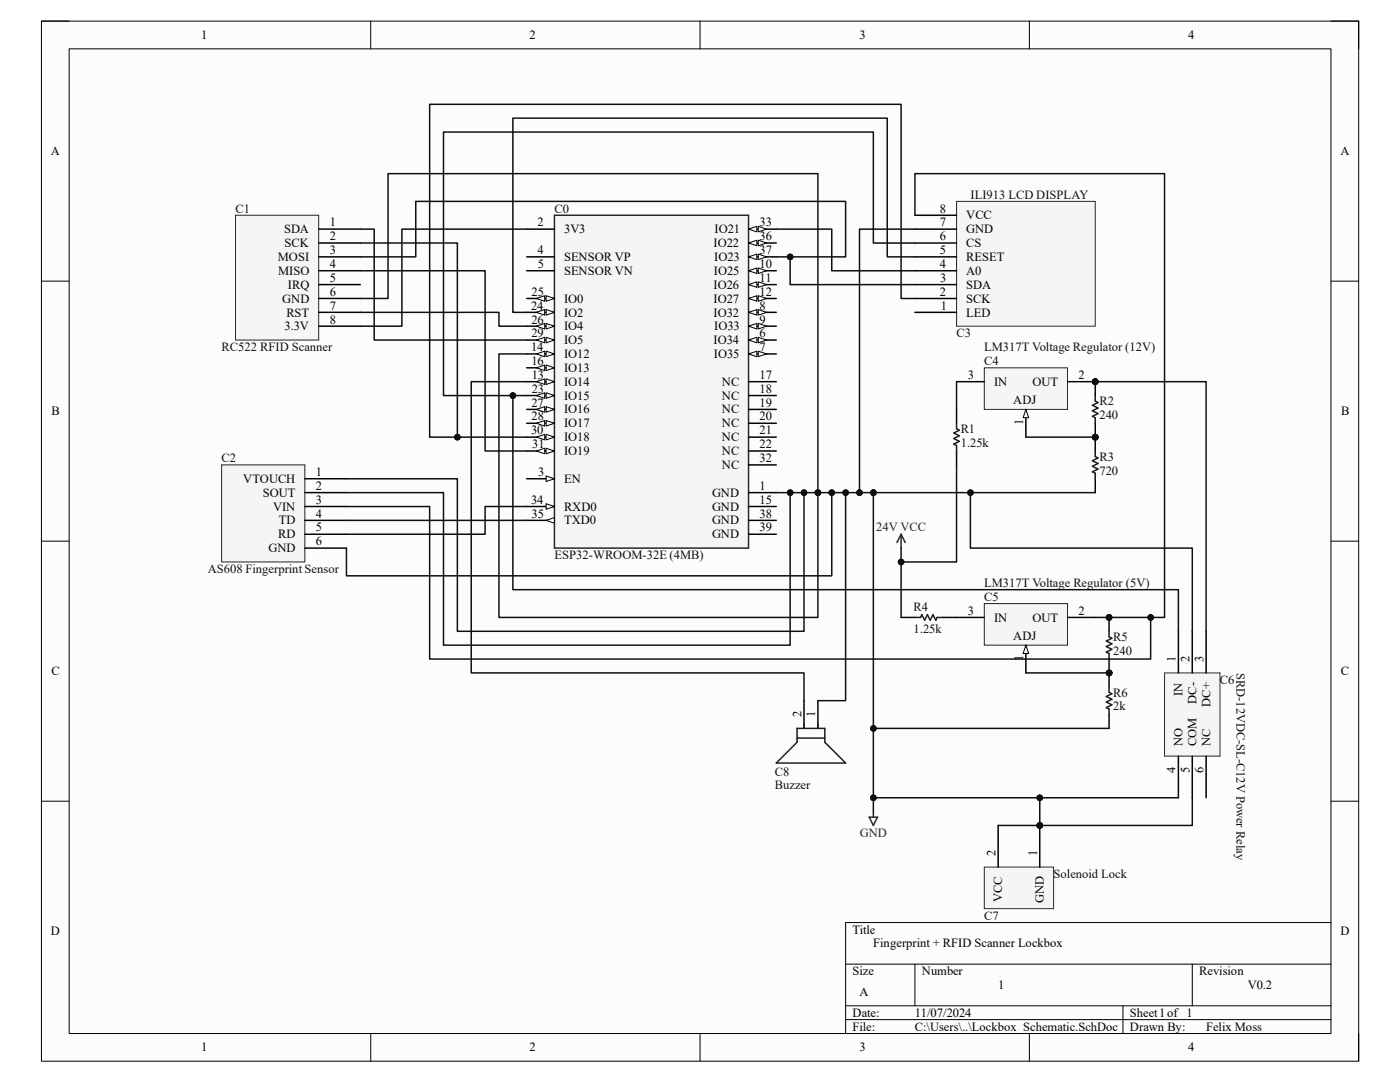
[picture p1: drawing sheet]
<svg xmlns="http://www.w3.org/2000/svg" width="279mm" height="216mm" viewBox="0 0 279 216" stroke-linecap="round" stroke-linejoin="round" font-family="sans-serif">
<path d="M8.3 4.2h262.9v207.6h-262.9z" fill-rule="evenodd" fill="#fcfcfc"/>
<path d="M8.3 4.2h262.9v207.6h-262.9z" fill="none" stroke="#000" stroke-width=".2"/>
<path d="M13.8 9.7h251.8v196.5h-251.8z" fill-rule="evenodd" fill="#fcfcfc"/>
<g fill="none" stroke="#000" stroke-width=".2">
<path d="M8.3 4.2h5.5M13.8 9.7h251.8v196.5h-251.8zM74 4.2v5.5M139.7 4.2v5.5M205.4 4.2v5.5M265.6 4.2h5.6v5.5M8.3 56.1h5.5M265.6 56.1h5.6M8.3 108h5.5M265.6 108h5.6M8.3 159.9h5.5M265.6 159.9h5.6"/>
<path d="M168.8 192.4h96.8M182.6 192.4v8.3M237.9 192.4v8.3M265.6 184.1h-96.8v22.1M74 206.2v5.6M139.7 206.2v5.6M168.8 200.7h96.8M168.8 203.5h96.8M205.4 206.2v5.6M224.1 200.7v5.5M271.2 206.2v5.6"/>
</g>
<path d="M110.6 43h38.8v66.4h-38.8z" fill-rule="evenodd" fill="#f5f5f5"/>
<path d="M110.6 43h38.8v66.4h-38.8z" fill="none" stroke="#262626" stroke-width=".3"/>
<path d="M105.1 45.7h5.5M105.1 54h5.5M105.1 51.3h5.5M105.1 59.6h5.5" fill="none" stroke="#000" stroke-width=".3"/>
<path d="M109 59l1.6 .6-1.6 .5z" fill="#fbfbfb"/>
<path d="M109 59l1.6 .6-1.6 .5z" fill="none" stroke="#000" stroke-width=".2"/>
<path d="M107.1 59.6l1.6-.6v1.1z" fill="#fbfbfb"/>
<path d="M107.1 59.6l1.6-.6v1.1z" fill="none" stroke="#000" stroke-width=".2"/>
<path d="M105.1 62.3h5.5" fill="none" stroke="#000" stroke-width=".3"/>
<path d="M109 61.8l1.6 .5-1.6 .6z" fill="#fbfbfb"/>
<path d="M109 61.8l1.6 .5-1.6 .6z" fill="none" stroke="#000" stroke-width=".2"/>
<path d="M107.1 62.3l1.6-.5v1.1z" fill="#fbfbfb"/>
<path d="M107.1 62.3l1.6-.5v1.1z" fill="none" stroke="#000" stroke-width=".2"/>
<path d="M105.1 65.1h5.5" fill="none" stroke="#000" stroke-width=".3"/>
<path d="M109 64.5l1.6 .6-1.6 .5z" fill="#fbfbfb"/>
<path d="M109 64.5l1.6 .6-1.6 .5z" fill="none" stroke="#000" stroke-width=".2"/>
<path d="M107.1 65.1l1.6-.6v1.1z" fill="#fbfbfb"/>
<path d="M107.1 65.1l1.6-.6v1.1z" fill="none" stroke="#000" stroke-width=".2"/>
<path d="M105.1 67.9h5.5" fill="none" stroke="#000" stroke-width=".3"/>
<path d="M109 67.3l1.6 .6-1.6 .5z" fill="#fbfbfb"/>
<path d="M109 67.3l1.6 .6-1.6 .5z" fill="none" stroke="#000" stroke-width=".2"/>
<path d="M107.1 67.9l1.6-.6v1.1z" fill="#fbfbfb"/>
<path d="M107.1 67.9l1.6-.6v1.1z" fill="none" stroke="#000" stroke-width=".2"/>
<path d="M105.1 70.6h5.5" fill="none" stroke="#000" stroke-width=".3"/>
<path d="M109 70.1l1.6 .5-1.6 .6z" fill="#fbfbfb"/>
<path d="M109 70.1l1.6 .5-1.6 .6z" fill="none" stroke="#000" stroke-width=".2"/>
<path d="M107.1 70.6l1.6-.5v1.1z" fill="#fbfbfb"/>
<path d="M107.1 70.6l1.6-.5v1.1z" fill="none" stroke="#000" stroke-width=".2"/>
<path d="M105.1 73.4h5.5" fill="none" stroke="#000" stroke-width=".3"/>
<path d="M109 72.8l1.6 .6-1.6 .5z" fill="#fbfbfb"/>
<path d="M109 72.8l1.6 .6-1.6 .5z" fill="none" stroke="#000" stroke-width=".2"/>
<path d="M107.1 73.4l1.6-.6v1.1z" fill="#fbfbfb"/>
<path d="M107.1 73.4l1.6-.6v1.1z" fill="none" stroke="#000" stroke-width=".2"/>
<path d="M105.1 76.2h5.5" fill="none" stroke="#000" stroke-width=".3"/>
<path d="M109 75.6l1.6 .6-1.6 .5z" fill="#fbfbfb"/>
<path d="M109 75.6l1.6 .6-1.6 .5z" fill="none" stroke="#000" stroke-width=".2"/>
<path d="M107.1 76.2l1.6-.6v1.1z" fill="#fbfbfb"/>
<path d="M107.1 76.2l1.6-.6v1.1z" fill="none" stroke="#000" stroke-width=".2"/>
<path d="M105.1 78.9h5.5" fill="none" stroke="#000" stroke-width=".3"/>
<path d="M109 78.4l1.6 .5-1.6 .6z" fill="#fbfbfb"/>
<path d="M109 78.4l1.6 .5-1.6 .6z" fill="none" stroke="#000" stroke-width=".2"/>
<path d="M107.1 78.9l1.6-.5v1.1z" fill="#fbfbfb"/>
<path d="M107.1 78.9l1.6-.5v1.1z" fill="none" stroke="#000" stroke-width=".2"/>
<path d="M105.1 81.7h5.5" fill="none" stroke="#000" stroke-width=".3"/>
<path d="M109 81.1l1.6 .6-1.6 .5z" fill="#fbfbfb"/>
<path d="M109 81.1l1.6 .6-1.6 .5z" fill="none" stroke="#000" stroke-width=".2"/>
<path d="M107.1 81.7l1.6-.6v1.1z" fill="#fbfbfb"/>
<path d="M107.1 81.7l1.6-.6v1.1z" fill="none" stroke="#000" stroke-width=".2"/>
<path d="M105.1 84.5h5.5" fill="none" stroke="#000" stroke-width=".3"/>
<path d="M109 83.9l1.6 .6-1.6 .5z" fill="#fbfbfb"/>
<path d="M109 83.9l1.6 .6-1.6 .5z" fill="none" stroke="#000" stroke-width=".2"/>
<path d="M107.1 84.5l1.6-.6v1.1z" fill="#fbfbfb"/>
<path d="M107.1 84.5l1.6-.6v1.1z" fill="none" stroke="#000" stroke-width=".2"/>
<path d="M105.1 87.2h5.5" fill="none" stroke="#000" stroke-width=".3"/>
<path d="M109 86.7l1.6 .5-1.6 .6z" fill="#fbfbfb"/>
<path d="M109 86.7l1.6 .5-1.6 .6z" fill="none" stroke="#000" stroke-width=".2"/>
<path d="M107.1 87.2l1.6-.5v1.1z" fill="#fbfbfb"/>
<path d="M107.1 87.2l1.6-.5v1.1z" fill="none" stroke="#000" stroke-width=".2"/>
<path d="M105.1 90h5.5" fill="none" stroke="#000" stroke-width=".3"/>
<path d="M109 89.4l1.6 .6-1.6 .6z" fill="#fbfbfb"/>
<path d="M109 89.4l1.6 .6-1.6 .6z" fill="none" stroke="#000" stroke-width=".2"/>
<path d="M107.1 90l1.6-.6v1.2z" fill="#fbfbfb"/>
<path d="M107.1 90l1.6-.6v1.2z" fill="none" stroke="#000" stroke-width=".2"/>
<path d="M149.4 45.7h5.5" fill="none" stroke="#000" stroke-width=".3"/>
<path d="M149.4 45.7l1.7-.5v1.1z" fill="#fbfbfb"/>
<path d="M149.4 45.7l1.7-.5v1.1z" fill="none" stroke="#000" stroke-width=".2"/>
<path d="M151.3 45.2l1.7 .5-1.7 .6z" fill="#fbfbfb"/>
<path d="M151.3 45.2l1.7 .5-1.7 .6z" fill="none" stroke="#000" stroke-width=".2"/>
<path d="M149.4 48.5h5.5" fill="none" stroke="#000" stroke-width=".3"/>
<path d="M149.4 48.5l1.7-.6v1.1z" fill="#fbfbfb"/>
<path d="M149.4 48.5l1.7-.6v1.1z" fill="none" stroke="#000" stroke-width=".2"/>
<path d="M151.3 47.9l1.7 .6-1.7 .5z" fill="#fbfbfb"/>
<path d="M151.3 47.9l1.7 .6-1.7 .5z" fill="none" stroke="#000" stroke-width=".2"/>
<path d="M149.4 51.3h5.5" fill="none" stroke="#000" stroke-width=".3"/>
<path d="M149.4 51.3l1.7-.6v1.1z" fill="#fbfbfb"/>
<path d="M149.4 51.3l1.7-.6v1.1z" fill="none" stroke="#000" stroke-width=".2"/>
<path d="M151.3 50.7l1.7 .6-1.7 .5z" fill="#fbfbfb"/>
<path d="M151.3 50.7l1.7 .6-1.7 .5z" fill="none" stroke="#000" stroke-width=".2"/>
<path d="M149.4 54h5.5" fill="none" stroke="#000" stroke-width=".3"/>
<path d="M149.4 54l1.7-.5v1.1z" fill="#fbfbfb"/>
<path d="M149.4 54l1.7-.5v1.1z" fill="none" stroke="#000" stroke-width=".2"/>
<path d="M151.3 53.5l1.7 .5-1.7 .6z" fill="#fbfbfb"/>
<path d="M151.3 53.5l1.7 .5-1.7 .6z" fill="none" stroke="#000" stroke-width=".2"/>
<path d="M149.4 56.8h5.5" fill="none" stroke="#000" stroke-width=".3"/>
<path d="M149.4 56.8l1.7-.6v1.1z" fill="#fbfbfb"/>
<path d="M149.4 56.8l1.7-.6v1.1z" fill="none" stroke="#000" stroke-width=".2"/>
<path d="M151.3 56.2l1.7 .6-1.7 .5z" fill="#fbfbfb"/>
<path d="M151.3 56.2l1.7 .6-1.7 .5z" fill="none" stroke="#000" stroke-width=".2"/>
<path d="M149.4 59.6h5.5" fill="none" stroke="#000" stroke-width=".3"/>
<path d="M149.4 59.6l1.7-.6v1.1z" fill="#fbfbfb"/>
<path d="M149.4 59.6l1.7-.6v1.1z" fill="none" stroke="#000" stroke-width=".2"/>
<path d="M151.3 59l1.7 .6-1.7 .5z" fill="#fbfbfb"/>
<path d="M151.3 59l1.7 .6-1.7 .5z" fill="none" stroke="#000" stroke-width=".2"/>
<path d="M149.4 62.3h5.5" fill="none" stroke="#000" stroke-width=".3"/>
<path d="M149.4 62.3l1.7-.5v1.1z" fill="#fbfbfb"/>
<path d="M149.4 62.3l1.7-.5v1.1z" fill="none" stroke="#000" stroke-width=".2"/>
<path d="M151.3 61.8l1.7 .5-1.7 .6z" fill="#fbfbfb"/>
<path d="M151.3 61.8l1.7 .5-1.7 .6z" fill="none" stroke="#000" stroke-width=".2"/>
<path d="M149.4 65.1h5.5" fill="none" stroke="#000" stroke-width=".3"/>
<path d="M149.4 65.1l1.7-.6v1.1z" fill="#fbfbfb"/>
<path d="M149.4 65.1l1.7-.6v1.1z" fill="none" stroke="#000" stroke-width=".2"/>
<path d="M151.3 64.5l1.7 .6-1.7 .5z" fill="#fbfbfb"/>
<path d="M151.3 64.5l1.7 .6-1.7 .5z" fill="none" stroke="#000" stroke-width=".2"/>
<path d="M149.4 67.9h5.5" fill="none" stroke="#000" stroke-width=".3"/>
<path d="M149.4 67.9l1.7-.6v1.1z" fill="#fbfbfb"/>
<path d="M149.4 67.9l1.7-.6v1.1z" fill="none" stroke="#000" stroke-width=".2"/>
<path d="M151.3 67.3l1.7 .6-1.7 .5z" fill="#fbfbfb"/>
<path d="M151.3 67.3l1.7 .6-1.7 .5z" fill="none" stroke="#000" stroke-width=".2"/>
<path d="M149.4 70.6h5.5" fill="none" stroke="#000" stroke-width=".3"/>
<path d="M149.4 70.6l1.7-.5v1.1z" fill="#fbfbfb"/>
<path d="M149.4 70.6l1.7-.5v1.1z" fill="none" stroke="#000" stroke-width=".2"/>
<path d="M151.3 70.1l1.7 .5-1.7 .6z" fill="#fbfbfb"/>
<path d="M151.3 70.1l1.7 .5-1.7 .6z" fill="none" stroke="#000" stroke-width=".2"/>
<path d="M105.1 95.5h5.5" fill="none" stroke="#000" stroke-width=".3"/>
<path d="M109 95l1.6 .5-1.6 .6z" fill="#fbfbfb"/>
<path d="M109 95l1.6 .5-1.6 .6z" fill="none" stroke="#000" stroke-width=".2"/>
<path d="M105.1 101.1h5.5" fill="none" stroke="#000" stroke-width=".3"/>
<path d="M109 100.5l1.6 .6-1.6 .5z" fill="#fbfbfb"/>
<path d="M109 100.5l1.6 .6-1.6 .5z" fill="none" stroke="#000" stroke-width=".2"/>
<path d="M105.1 103.8h5.5" fill="none" stroke="#000" stroke-width=".3"/>
<path d="M109 103.8l1.6-.5v1.1z" fill="#fbfbfb"/>
<path d="M109 103.8l1.6-.5v1.1z" fill="none" stroke="#000" stroke-width=".2"/>
<g fill="none" stroke="#000" stroke-width=".3">
<path d="M149.4 76.2h5.5M149.4 78.9h5.5M149.4 81.7h5.5M149.4 84.5h5.5M149.4 87.2h5.5M149.4 90h5.5M149.4 92.8h5.5M149.4 98.3h5.5M149.4 101.1h5.5M149.4 103.8h5.5M149.4 106.6h5.5M160.5 139.8v5.5"/>
<path d="M163.2 139.8v5.5"/>
</g>
<path d="M159.1 145.3h5.5v2.8l4.2 4.2h-13.9l4.2-4.2zM159.1 147.3h5.5M160.5 144.5v.8M163.2 144.5v.8" fill="none" stroke="#1c1c1c" stroke-width=".3"/>
<path d="M190.9 40.2h27.7v24.9h-27.7z" fill-rule="evenodd" fill="#f5f5f5"/>
<path d="M190.9 40.2h27.7v24.9h-27.7z" fill="none" stroke="#262626" stroke-width=".2"/>
<path d="M182.6 59.6h8.3M182.6 56.8h8.3M182.6 54h8.3M182.6 51.3h8.3M182.6 48.5h8.3M182.6 45.7h8.3M182.6 43h8.3M182.6 62.3h8.3" fill="none" stroke="#000" stroke-width=".3"/>
<circle cx="207.5" cy="164.7" r=".56" fill="#0e0e0e"/>
<circle cx="207.5" cy="164.7" r=".56" fill="none" stroke="#0e0e0e" stroke-width=".2"/>
<path d="M196.4 173h13.9v8.3h-13.9z" fill-rule="evenodd" fill="#f5f5f5"/>
<path d="M196.4 173h13.9v8.3h-13.9z" fill="none" stroke="#262626" stroke-width=".2"/>
<path d="M199.2 164.7v8.3M207.5 164.7v8.3" fill="none" stroke="#000" stroke-width=".3"/>
<circle cx="207.5" cy="164.7" r=".56" fill="#0e0e0e"/>
<circle cx="207.5" cy="164.7" r=".56" fill="none" stroke="#0e0e0e" stroke-width=".2"/>
<path d="M44.2 92.8h16.6v19.3h-16.6z" fill-rule="evenodd" fill="#f5f5f5"/>
<path d="M44.2 92.8h16.6v19.3h-16.6z" fill="none" stroke="#262626" stroke-width=".2"/>
<path d="M60.8 95.5h8.3M60.8 98.3h8.3M60.8 101.1h8.3M60.8 103.8h8.3M60.8 106.6h8.3M60.8 109.4h8.3" fill="none" stroke="#000" stroke-width=".3"/>
<path d="M47 42.9h16.6v25h-16.6z" fill-rule="evenodd" fill="#f5f5f5"/>
<path d="M47 42.9h16.6v25h-16.6z" fill="none" stroke="#262626" stroke-width=".2"/>
<path d="M63.6 45.7h8.3M63.6 48.5h8.3M63.6 51.3h8.3M63.6 54h8.3M63.6 56.8h8.3M63.6 59.6h8.3M63.6 62.3h8.3M63.6 65.1h8.3" fill="none" stroke="#000" stroke-width=".3"/>
<path d="M232.4 134.3h11.1v16.6h-11.1z" fill-rule="evenodd" fill="#f5f5f5"/>
<path d="M232.4 134.3h11.1v16.6h-11.1z" fill="none" stroke="#262626" stroke-width=".2"/>
<path d="M235.2 126v8.3M237.9 126v8.3M240.7 126v8.3M235.2 150.9v8.3M237.9 150.9v8.3M240.7 150.9v8.3" fill="none" stroke="#000" stroke-width=".3"/>
<path d="M179.8 106.6l-.8 1.7M179.8 106.6l.9 1.7M179.8 106.6v2.8M173.5 163.1h1.6l-.8 1.6zM174.3 161.9v1.2" fill="none" stroke="#262626" stroke-width=".3"/>
<path d="M196.4 120.4h16.6v8.3h-16.6z" fill-rule="evenodd" fill="#f5f5f5"/>
<path d="M196.4 120.4h16.6v8.3h-16.6z" fill="none" stroke="#262626" stroke-width=".2"/>
<path d="M190.9 123.2h5.5M204.7 128.7v5.6" fill="none" stroke="#000" stroke-width=".3"/>
<path d="M204.7 128.7l.6 1.7h-1.1z" fill="#fbfbfb"/>
<path d="M204.7 128.7l.6 1.7h-1.1z" fill="none" stroke="#000" stroke-width=".2"/>
<path d="M179.8 123.2h2.8M188.1 123.2h2.8M213 123.2h5.6" fill="none" stroke="#000" stroke-width=".3"/>
<path d="M182.6 123.2h1.1l.3-.5 .5 1.1 .6-1.1 .5 1.1 .6-1.1 .6 1.1 .2-.6h1.1" fill="none" stroke="#1c1c1c" stroke-width=".3"/>
<circle cx="221.3" cy="134.3" r=".56" fill="#0e0e0e"/>
<circle cx="221.3" cy="134.3" r=".56" fill="none" stroke="#0e0e0e" stroke-width=".2"/>
<path d="M221.3 134.3v2.7" fill="none" stroke="#000" stroke-width=".3"/>
<circle cx="221.3" cy="134.3" r=".56" fill="#0e0e0e"/>
<circle cx="221.3" cy="134.3" r=".56" fill="none" stroke="#0e0e0e" stroke-width=".2"/>
<path d="M221.3 142.6v2.7" fill="none" stroke="#000" stroke-width=".3"/>
<path d="M221.3 137v1.1l.6 .3-1.1 .6 1.1 .5-1.1 .6 1.1 .5-1.1 .6 .5 .3v1.1" fill="none" stroke="#1c1c1c" stroke-width=".3"/>
<circle cx="221.3" cy="123.2" r=".56" fill="#0e0e0e"/>
<circle cx="221.3" cy="123.2" r=".56" fill="none" stroke="#0e0e0e" stroke-width=".2"/>
<circle cx="221.3" cy="134.3" r=".56" fill="#0e0e0e"/>
<circle cx="221.3" cy="134.3" r=".56" fill="none" stroke="#0e0e0e" stroke-width=".2"/>
<path d="M221.3 123.2v2.8" fill="none" stroke="#000" stroke-width=".3"/>
<circle cx="221.3" cy="123.2" r=".56" fill="#0e0e0e"/>
<circle cx="221.3" cy="123.2" r=".56" fill="none" stroke="#0e0e0e" stroke-width=".2"/>
<path d="M221.3 131.5v2.8" fill="none" stroke="#000" stroke-width=".3"/>
<circle cx="221.3" cy="134.3" r=".56" fill="#0e0e0e"/>
<circle cx="221.3" cy="134.3" r=".56" fill="none" stroke="#0e0e0e" stroke-width=".2"/>
<path d="M221.3 126v1.1l.6 .3-1.1 .5 1.1 .6-1.1 .5 1.1 .6-1.1 .5 .5 .3v1.1" fill="none" stroke="#1c1c1c" stroke-width=".3"/>
<circle cx="218.6" cy="76.2" r=".56" fill="#0e0e0e"/>
<circle cx="218.6" cy="76.2" r=".56" fill="none" stroke="#0e0e0e" stroke-width=".2"/>
<path d="M196.4 73.4h16.6v8.3h-16.6z" fill-rule="evenodd" fill="#f5f5f5"/>
<path d="M196.4 73.4h16.6v8.3h-16.6z" fill="none" stroke="#262626" stroke-width=".2"/>
<path d="M190.9 76.2h5.5M204.7 81.7v5.5" fill="none" stroke="#000" stroke-width=".3"/>
<path d="M204.7 81.7l.6 1.7h-1.1z" fill="#fbfbfb"/>
<path d="M204.7 81.7l.6 1.7h-1.1z" fill="none" stroke="#000" stroke-width=".2"/>
<path d="M213 76.2h5.6" fill="none" stroke="#000" stroke-width=".3"/>
<circle cx="218.6" cy="76.2" r=".56" fill="#0e0e0e"/>
<circle cx="218.6" cy="76.2" r=".56" fill="none" stroke="#0e0e0e" stroke-width=".2"/>
<path d="M190.9 81.7v2.8M190.9 90v2.8" fill="none" stroke="#000" stroke-width=".3"/>
<path d="M190.9 84.5v1.1l.6 .3-1.1 .5 1.1 .6-1.1 .5 1.1 .6-1.1 .5 .5 .3v1.1" fill="none" stroke="#1c1c1c" stroke-width=".3"/>
<circle cx="218.6" cy="76.2" r=".56" fill="#0e0e0e"/>
<circle cx="218.6" cy="76.2" r=".56" fill="none" stroke="#0e0e0e" stroke-width=".2"/>
<circle cx="218.6" cy="87.2" r=".56" fill="#0e0e0e"/>
<circle cx="218.6" cy="87.2" r=".56" fill="none" stroke="#0e0e0e" stroke-width=".2"/>
<path d="M218.6 76.2v2.7" fill="none" stroke="#000" stroke-width=".3"/>
<circle cx="218.6" cy="76.2" r=".56" fill="#0e0e0e"/>
<circle cx="218.6" cy="76.2" r=".56" fill="none" stroke="#0e0e0e" stroke-width=".2"/>
<path d="M218.6 84.5v2.7" fill="none" stroke="#000" stroke-width=".3"/>
<circle cx="218.6" cy="87.2" r=".56" fill="#0e0e0e"/>
<circle cx="218.6" cy="87.2" r=".56" fill="none" stroke="#0e0e0e" stroke-width=".2"/>
<path d="M218.6 78.9v1.1l.5 .3-1.1 .6 1.1 .5-1.1 .6 1.1 .5-1.1 .6 .6 .3v1.1" fill="none" stroke="#1c1c1c" stroke-width=".3"/>
<circle cx="218.6" cy="87.2" r=".56" fill="#0e0e0e"/>
<circle cx="218.6" cy="87.2" r=".56" fill="none" stroke="#0e0e0e" stroke-width=".2"/>
<path d="M218.6 87.2v2.8M218.6 95.5v2.8" fill="none" stroke="#000" stroke-width=".3"/>
<circle cx="218.6" cy="87.2" r=".56" fill="#0e0e0e"/>
<circle cx="218.6" cy="87.2" r=".56" fill="none" stroke="#0e0e0e" stroke-width=".2"/>
<path d="M218.6 90v1.1l.5 .3-1.1 .5 1.1 .6-1.1 .5 1.1 .6-1.1 .5 .6 .3v1.1" fill="none" stroke="#1c1c1c" stroke-width=".3"/>
<path d="M69.1 95.5h22.2v30.5h69.2v-27.7" fill="none" stroke="#0e0e0e" stroke-width=".3"/>
<circle cx="160.5" cy="98.3" r=".56" fill="#0e0e0e"/>
<circle cx="160.5" cy="98.3" r=".56" fill="none" stroke="#0e0e0e" stroke-width=".2"/>
<path d="M69.1 98.3h19.4v30.4h69.2v-30.4" fill="none" stroke="#0e0e0e" stroke-width=".3"/>
<circle cx="157.7" cy="98.3" r=".56" fill="#0e0e0e"/>
<circle cx="157.7" cy="98.3" r=".56" fill="none" stroke="#0e0e0e" stroke-width=".2"/>
<path d="M166 98.3v16.6h-96.9v-5.5M69.1 103.8h36M105.1 101.1h-8.3v5.5h-27.7" fill="none" stroke="#0e0e0e" stroke-width=".3"/>
<circle cx="166" cy="98.3" r=".56" fill="#0e0e0e"/>
<circle cx="166" cy="98.3" r=".56" fill="none" stroke="#0e0e0e" stroke-width=".2"/>
<path d="M71.9 59.6h5.5v-25h85.8v63.7" fill="none" stroke="#0e0e0e" stroke-width=".3"/>
<circle cx="163.2" cy="98.3" r=".56" fill="#0e0e0e"/>
<circle cx="163.2" cy="98.3" r=".56" fill="none" stroke="#0e0e0e" stroke-width=".2"/>
<path d="M71.9 54h24.9v36h8.3M71.9 51.3h11.1v-11.1h85.8v11.1h-13.9M105.1 45.7h-24.9v19.4h-8.3M71.9 62.3h27.7v2.8h5.5" fill="none" stroke="#0e0e0e" stroke-width=".3"/>
<circle cx="157.7" cy="51.3" r=".56" fill="#0e0e0e"/>
<circle cx="157.7" cy="51.3" r=".56" fill="none" stroke="#0e0e0e" stroke-width=".2"/>
<path d="M71.9 48.5h19.4v38.7h13.8" fill="none" stroke="#0e0e0e" stroke-width=".3"/>
<circle cx="91.3" cy="87.2" r=".56" fill="#0e0e0e"/>
<circle cx="91.3" cy="87.2" r=".56" fill="none" stroke="#0e0e0e" stroke-width=".2"/>
<path d="M71.9 45.7h2.8v22.2h30.4M182.6 45.7h-11.1v52.6" fill="none" stroke="#0e0e0e" stroke-width=".3"/>
<circle cx="171.5" cy="98.3" r=".56" fill="#0e0e0e"/>
<circle cx="171.5" cy="98.3" r=".56" fill="none" stroke="#0e0e0e" stroke-width=".2"/>
<path d="M182.6 48.5h-8.3v-22.1h-85.8v52.5h16.6" fill="none" stroke="#0e0e0e" stroke-width=".3"/>
<circle cx="102.4" cy="78.9" r=".56" fill="#0e0e0e"/>
<circle cx="102.4" cy="78.9" r=".56" fill="none" stroke="#0e0e0e" stroke-width=".2"/>
<path d="M154.9 45.7h11.1v8.3h16.6M157.7 51.3v5.5h24.9M182.6 51.3h-5.5v-27.7h-74.7v38.7h2.7" fill="none" stroke="#0e0e0e" stroke-width=".3"/>
<circle cx="157.7" cy="51.3" r=".56" fill="#0e0e0e"/>
<circle cx="157.7" cy="51.3" r=".56" fill="none" stroke="#0e0e0e" stroke-width=".2"/>
<path d="M182.6 59.6h-2.8v-38.8h-94.1v66.4h5.6" fill="none" stroke="#0e0e0e" stroke-width=".3"/>
<circle cx="91.3" cy="87.2" r=".56" fill="#0e0e0e"/>
<circle cx="91.3" cy="87.2" r=".56" fill="none" stroke="#0e0e0e" stroke-width=".2"/>
<path d="M174.3 98.3v63.6" fill="none" stroke="#0e0e0e" stroke-width=".3"/>
<circle cx="174.3" cy="98.3" r=".56" fill="#0e0e0e"/>
<circle cx="174.3" cy="98.3" r=".56" fill="none" stroke="#0e0e0e" stroke-width=".2"/>
<circle cx="174.3" cy="145.3" r=".56" fill="#0e0e0e"/>
<circle cx="174.3" cy="145.3" r=".56" fill="none" stroke="#0e0e0e" stroke-width=".2"/>
<circle cx="174.3" cy="159.2" r=".56" fill="#0e0e0e"/>
<circle cx="174.3" cy="159.2" r=".56" fill="none" stroke="#0e0e0e" stroke-width=".2"/>
<path d="M102.4 78.9v38.8h132.8v8.3" fill="none" stroke="#0e0e0e" stroke-width=".3"/>
<circle cx="102.4" cy="78.9" r=".56" fill="#0e0e0e"/>
<circle cx="102.4" cy="78.9" r=".56" fill="none" stroke="#0e0e0e" stroke-width=".2"/>
<path d="M237.9 159.2v5.5h-38.7" fill="none" stroke="#0e0e0e" stroke-width=".3"/>
<circle cx="207.5" cy="164.7" r=".56" fill="#0e0e0e"/>
<circle cx="207.5" cy="164.7" r=".56" fill="none" stroke="#0e0e0e" stroke-width=".2"/>
<path d="M69.1 101.1h16.6v30.4h143.9v-8.3" fill="none" stroke="#0e0e0e" stroke-width=".3"/>
<circle cx="229.6" cy="123.2" r=".56" fill="#0e0e0e"/>
<circle cx="229.6" cy="123.2" r=".56" fill="none" stroke="#0e0e0e" stroke-width=".2"/>
<path d="M179.8 109.4v13.8" fill="none" stroke="#0e0e0e" stroke-width=".3"/>
<circle cx="179.8" cy="112.1" r=".56" fill="#0e0e0e"/>
<circle cx="179.8" cy="112.1" r=".56" fill="none" stroke="#0e0e0e" stroke-width=".2"/>
<path d="M207.5 159.2v5.5" fill="none" stroke="#0e0e0e" stroke-width=".3"/>
<circle cx="207.5" cy="159.2" r=".56" fill="#0e0e0e"/>
<circle cx="207.5" cy="159.2" r=".56" fill="none" stroke="#0e0e0e" stroke-width=".2"/>
<circle cx="207.5" cy="164.7" r=".56" fill="#0e0e0e"/>
<circle cx="207.5" cy="164.7" r=".56" fill="none" stroke="#0e0e0e" stroke-width=".2"/>
<path d="M174.3 159.2h60.9" fill="none" stroke="#0e0e0e" stroke-width=".3"/>
<circle cx="174.3" cy="159.2" r=".56" fill="#0e0e0e"/>
<circle cx="174.3" cy="159.2" r=".56" fill="none" stroke="#0e0e0e" stroke-width=".2"/>
<circle cx="207.5" cy="159.2" r=".56" fill="#0e0e0e"/>
<circle cx="207.5" cy="159.2" r=".56" fill="none" stroke="#0e0e0e" stroke-width=".2"/>
<path d="M182.6 43v-8.4h49.8v88.6h-13.8" fill="none" stroke="#0e0e0e" stroke-width=".3"/>
<circle cx="221.3" cy="123.2" r=".56" fill="#0e0e0e"/>
<circle cx="221.3" cy="123.2" r=".56" fill="none" stroke="#0e0e0e" stroke-width=".2"/>
<circle cx="229.6" cy="123.2" r=".56" fill="#0e0e0e"/>
<circle cx="229.6" cy="123.2" r=".56" fill="none" stroke="#0e0e0e" stroke-width=".2"/>
<path d="M204.7 134.3h16.6" fill="none" stroke="#0e0e0e" stroke-width=".3"/>
<circle cx="221.3" cy="134.3" r=".56" fill="#0e0e0e"/>
<circle cx="221.3" cy="134.3" r=".56" fill="none" stroke="#0e0e0e" stroke-width=".2"/>
<path d="M174.3 145.3h47" fill="none" stroke="#0e0e0e" stroke-width=".3"/>
<circle cx="174.3" cy="145.3" r=".56" fill="#0e0e0e"/>
<circle cx="174.3" cy="145.3" r=".56" fill="none" stroke="#0e0e0e" stroke-width=".2"/>
<path d="M105.1 70.6h-5.5v52.6h63.6v-24.9" fill="none" stroke="#0e0e0e" stroke-width=".3"/>
<circle cx="163.2" cy="98.3" r=".56" fill="#0e0e0e"/>
<circle cx="163.2" cy="98.3" r=".56" fill="none" stroke="#0e0e0e" stroke-width=".2"/>
<path d="M154.9 98.3h19.4" fill="none" stroke="#0e0e0e" stroke-width=".3"/>
<circle cx="157.7" cy="98.3" r=".56" fill="#0e0e0e"/>
<circle cx="157.7" cy="98.3" r=".56" fill="none" stroke="#0e0e0e" stroke-width=".2"/>
<circle cx="160.5" cy="98.3" r=".56" fill="#0e0e0e"/>
<circle cx="160.5" cy="98.3" r=".56" fill="none" stroke="#0e0e0e" stroke-width=".2"/>
<circle cx="163.2" cy="98.3" r=".56" fill="#0e0e0e"/>
<circle cx="163.2" cy="98.3" r=".56" fill="none" stroke="#0e0e0e" stroke-width=".2"/>
<circle cx="166" cy="98.3" r=".56" fill="#0e0e0e"/>
<circle cx="166" cy="98.3" r=".56" fill="none" stroke="#0e0e0e" stroke-width=".2"/>
<circle cx="168.8" cy="98.3" r=".56" fill="#0e0e0e"/>
<circle cx="168.8" cy="98.3" r=".56" fill="none" stroke="#0e0e0e" stroke-width=".2"/>
<circle cx="171.5" cy="98.3" r=".56" fill="#0e0e0e"/>
<circle cx="171.5" cy="98.3" r=".56" fill="none" stroke="#0e0e0e" stroke-width=".2"/>
<circle cx="174.3" cy="98.3" r=".56" fill="#0e0e0e"/>
<circle cx="174.3" cy="98.3" r=".56" fill="none" stroke="#0e0e0e" stroke-width=".2"/>
<path d="M105.1 76.2h-11.1v58.1h66.5v5.5M168.8 98.3v41.5h-5.6" fill="none" stroke="#0e0e0e" stroke-width=".3"/>
<circle cx="168.8" cy="98.3" r=".56" fill="#0e0e0e"/>
<circle cx="168.8" cy="98.3" r=".56" fill="none" stroke="#0e0e0e" stroke-width=".2"/>
<path d="M190.9 92.8v19.3h-11.1" fill="none" stroke="#0e0e0e" stroke-width=".3"/>
<circle cx="179.8" cy="112.1" r=".56" fill="#0e0e0e"/>
<circle cx="179.8" cy="112.1" r=".56" fill="none" stroke="#0e0e0e" stroke-width=".2"/>
<path d="M204.7 87.2h13.9" fill="none" stroke="#0e0e0e" stroke-width=".3"/>
<circle cx="218.6" cy="87.2" r=".56" fill="#0e0e0e"/>
<circle cx="218.6" cy="87.2" r=".56" fill="none" stroke="#0e0e0e" stroke-width=".2"/>
<path d="M190.9 76.2v5.5M218.6 76.2h22.1v49.8" fill="none" stroke="#0e0e0e" stroke-width=".3"/>
<circle cx="218.6" cy="76.2" r=".56" fill="#0e0e0e"/>
<circle cx="218.6" cy="76.2" r=".56" fill="none" stroke="#0e0e0e" stroke-width=".2"/>
<path d="M174.3 98.3h19.4v11.1h44.2v16.6" fill="none" stroke="#0e0e0e" stroke-width=".3"/>
<circle cx="193.7" cy="98.3" r=".56" fill="#0e0e0e"/>
<circle cx="193.7" cy="98.3" r=".56" fill="none" stroke="#0e0e0e" stroke-width=".2"/>
<circle cx="174.3" cy="98.3" r=".56" fill="#0e0e0e"/>
<circle cx="174.3" cy="98.3" r=".56" fill="none" stroke="#0e0e0e" stroke-width=".2"/>
<path d="M193.7 98.3h24.9" fill="none" stroke="#0e0e0e" stroke-width=".3"/>
<circle cx="193.7" cy="98.3" r=".56" fill="#0e0e0e"/>
<circle cx="193.7" cy="98.3" r=".56" fill="none" stroke="#0e0e0e" stroke-width=".2"/>
<g font-size="2.5">
<text x="40.2" y="7.8">1</text>
<text x="105.7" y="7.8">2</text>
<text x="171.5" y="7.8">3</text>
<text x="237.1" y="7.8">4</text>
<text x="10.1" y="31">A</text>
<text x="267.5" y="31">A</text>
<text x="56.7" y="46.6">SDA</text>
<text x="65.8" y="45.2">1</text>
<text x="65.8" y="47.9">2</text>
<text x="107.3" y="45.2">2</text>
<text x="112.6" y="46.6">3V3</text>
<text x="142.6" y="46.6">IO21</text>
<text x="151.6" y="45.2">33</text>
<text x="151.6" y="47.9">36</text>
<text x="187.5" y="47.9">6</text>
<text x="187.5" y="45.2">7</text>
<text x="187.6" y="42.4">8</text>
<text x="192.8" y="46.6">GND</text>
<text x="192.8" y="43.8">VCC</text>
<text x="55.5" y="52.1">MOSI</text>
<text x="56.8" y="49.3">SCK</text>
<text x="65.8" y="50.7">3</text>
<text x="65.8" y="53.5">4</text>
<text x="107.3" y="50.7">4</text>
<text x="107.4" y="53.5">5</text>
<text x="112.6" y="52.1">SENSOR VP</text>
<text x="142.4" y="49.3">IO22</text>
<text x="142.5" y="52.1">IO23</text>
<text x="151.6" y="50.7">37</text>
<text x="151.6" y="53.5">10</text>
<text x="187.5" y="53.5">4</text>
<text x="187.6" y="50.7">5</text>
<text x="192.8" y="52.1">RESET</text>
<text x="192.8" y="49.3">CS</text>
<text x="55.5" y="54.9">MISO</text>
<text x="57.4" y="57.6">IRQ</text>
<text x="65.8" y="56.2">5</text>
<text x="65.8" y="59">6</text>
<text x="106.1" y="59">25</text>
<text x="112.6" y="54.9">SENSOR VN</text>
<text x="142.4" y="57.6">IO26</text>
<text x="142.5" y="54.9">IO25</text>
<text x="151.6" y="56.2">11</text>
<text x="151.6" y="59">12</text>
<text x="187.5" y="59">2</text>
<text x="187.6" y="56.2">3</text>
<text x="192.8" y="57.6">SDA</text>
<text x="192.8" y="54.9">A0</text>
<text x="56.3" y="60.4">GND</text>
<text x="56.8" y="65.9">3.3V</text>
<text x="57.1" y="63.2">RST</text>
<text x="65.8" y="61.8">7</text>
<text x="65.8" y="64.6">8</text>
<text x="106" y="61.8">24</text>
<text x="106" y="64.6">26</text>
<text x="112.6" y="60.4">IO0</text>
<text x="112.6" y="63.2">IO2</text>
<text x="112.6" y="65.9">IO4</text>
<text x="142.4" y="60.4">IO27</text>
<text x="142.4" y="63.2">IO32</text>
<text x="142.5" y="65.9">IO33</text>
<text x="151.6" y="61.8">8</text>
<text x="151.6" y="64.6">9</text>
<text x="187.7" y="61.8">1</text>
<text x="192.8" y="63.2">LED</text>
<text x="192.8" y="60.4">SCK</text>
<text x="106" y="70.1">14</text>
<text x="106" y="67.3">29</text>
<text x="112.6" y="68.7">IO5</text>
<text x="112.6" y="71.5">IO12</text>
<text x="142.4" y="68.7">IO34</text>
<text x="142.5" y="71.5">IO35</text>
<text x="151.6" y="67.3">6</text>
<text x="151.6" y="70.1">7</text>
<text x="106" y="72.9">16</text>
<text x="106.1" y="75.6">13</text>
<text x="112.6" y="74.2">IO13</text>
<text x="112.6" y="77">IO14</text>
<text x="144.1" y="77">NC</text>
<text x="151.6" y="75.6">17</text>
<text x="193.2" y="75.6">3</text>
<text x="198.4" y="77">IN</text>
<text x="206" y="77">OUT</text>
<text x="215.3" y="75.6">2</text>
<text x="10.2" y="82.9">B</text>
<text x="106" y="81.2">27</text>
<text x="106.1" y="83.9">28</text>
<text x="106.1" y="78.4">23</text>
<text x="112.6" y="79.8">IO15</text>
<text x="112.6" y="82.5">IO16</text>
<text x="144.1" y="79.8">NC</text>
<text x="144.1" y="82.5">NC</text>
<text x="151.6" y="78.4">18</text>
<text x="151.6" y="81.2">19</text>
<text x="151.6" y="83.9">20</text>
<text x="202.2" y="80.6">ADJ</text>
<text x="267.6" y="82.9">B</text>
<text x="106" y="86.7">30</text>
<text x="106.2" y="89.5">31</text>
<text x="112.6" y="85.3">IO17</text>
<text x="112.6" y="88.1">IO18</text>
<text x="144.1" y="85.3">NC</text>
<text x="144.1" y="88.1">NC</text>
<text x="151.6" y="86.7">21</text>
<text x="151.6" y="89.5">22</text>
<text x="204.2" y="84.8" transform="rotate(-90 204.2 84.8)">1</text>
<text x="63" y="95">1</text>
<text x="107.4" y="95">3</text>
<text x="112.6" y="90.8">IO19</text>
<text x="144.1" y="90.8">NC</text>
<text x="144.1" y="93.6">NC</text>
<text x="151.6" y="92.2">32</text>
<text x="48.6" y="96.4">VTOUCH</text>
<text x="52.5" y="99.1">SOUT</text>
<text x="54.5" y="101.9">VIN</text>
<text x="63" y="97.7">2</text>
<text x="63" y="100.5">3</text>
<text x="106" y="100.5">34</text>
<text x="112.6" y="96.4">EN</text>
<text x="112.6" y="101.9">RXD0</text>
<text x="142.1" y="99.1">GND</text>
<text x="142.1" y="101.9">GND</text>
<text x="151.6" y="97.7">1</text>
<text x="151.6" y="100.5">15</text>
<text x="55.5" y="107.4">RD</text>
<text x="55.7" y="104.6">TD</text>
<text x="63" y="103.3">4</text>
<text x="63" y="106">5</text>
<text x="106.1" y="103.3">35</text>
<text x="112.6" y="104.6">TXD0</text>
<text x="142.1" y="104.6">GND</text>
<text x="142.1" y="107.4">GND</text>
<text x="151.6" y="103.3">38</text>
<text x="151.6" y="106">39</text>
<text x="53.6" y="110.2">GND</text>
<text x="63" y="108.8">6</text>
<text x="193.2" y="122.6">3</text>
<text x="198.4" y="124">IN</text>
<text x="206" y="124">OUT</text>
<text x="215.3" y="122.6">2</text>
<text x="202.2" y="127.6">ADJ</text>
<text x="204.2" y="131.9" transform="rotate(-90 204.2 131.9)">1</text>
<text x="10.2" y="134.7">C</text>
<text x="234.6" y="132" transform="rotate(-90 234.6 132)">1</text>
<text x="237.4" y="132" transform="rotate(-90 237.4 132)">2</text>
<text x="240.2" y="132" transform="rotate(-90 240.2 132)">3</text>
<text x="267.6" y="134.7">C</text>
<text x="159.9" y="143.1" transform="rotate(-90 159.9 143.1)">2</text>
<text x="162.7" y="143.1" transform="rotate(-90 162.7 143.1)">1</text>
<text x="236" y="138.8" transform="rotate(-90 236 138.8)">IN</text>
<text x="238.8" y="140.4" transform="rotate(-90 238.8 140.4)">DC-</text>
<text x="241.6" y="141.1" transform="rotate(-90 241.6 141.1)">DC+</text>
<text x="236" y="148.9" transform="rotate(-90 236 148.9)">NO</text>
<text x="238.8" y="148.9" transform="rotate(-90 238.8 148.9)">COM</text>
<text x="241.6" y="148.9" transform="rotate(-90 241.6 148.9)">NC</text>
<text x="234.6" y="154.3" transform="rotate(-90 234.6 154.3)">4</text>
<text x="237.4" y="154.2" transform="rotate(-90 237.4 154.2)">5</text>
<text x="240.2" y="154.2" transform="rotate(-90 240.2 154.2)">6</text>
<text x="198.7" y="170.8" transform="rotate(-90 198.7 170.8)">2</text>
<text x="207" y="170.8" transform="rotate(-90 207 170.8)">1</text>
<text x="200" y="180" transform="rotate(-90 200 180)">VCC</text>
<text x="208.3" y="180.3" transform="rotate(-90 208.3 180.3)">GND</text>
<text x="10.2" y="186.6">D</text>
<text x="170.1" y="186.3">Title</text>
<text x="174.3" y="189.1">Fingerprint + RFID Scanner Lockbox</text>
<text x="267.5" y="186.6">D</text>
<text x="170.1" y="194.6">Size</text>
<text x="184" y="194.6">Number</text>
<text x="199.2" y="197.4">1</text>
<text x="239.3" y="194.6">Revision</text>
<text x="249" y="197.4">V0.2</text>
<text x="170.1" y="202.9">Date:</text>
<text x="171.5" y="198.8">A</text>
<text x="182.6" y="202.9">11/07/2024</text>
<text x="225.5" y="202.9">Sheet1of 1</text>
<text x="40.2" y="209.8">1</text>
<text x="105.7" y="209.8">2</text>
<text x="170.1" y="205.7">File:</text>
<text x="171.5" y="209.8">3</text>
<text x="182.6" y="205.7">C:\Users\..\Lockbox_Schematic.SchDoc</text>
<text x="225.5" y="205.7">Drawn By:</text>
<text x="237.1" y="209.8">4</text>
<text x="240.7" y="205.7">Felix Moss</text>
</g>
<g font-size="2.5" fill="#0e0e0e">
<text x="193.7" y="39.6">ILI913 LCD DISPLAY</text>
<text x="47" y="42.4">C1</text>
<text x="110.7" y="42.4">C0</text>
<text x="44.2" y="70.1">RC522 RFID Scanner</text>
<text x="190.9" y="67.3">C3</text>
<text x="196.4" y="70.1">LM317T Voltage Regulator (12V)</text>
<text x="196.4" y="72.9">C4</text>
<text x="219.4" y="80.9">R2</text>
<text x="219.4" y="83.7">240</text>
<text x="191.7" y="86.4">R1</text>
<text x="191.7" y="89.2">1.25k</text>
<text x="44.2" y="92.2">C2</text>
<text x="219.4" y="91.9">R3</text>
<text x="219.4" y="94.7">720</text>
<text x="110.7" y="111.6">ESP32-WROOM-32E (4MB)</text>
<text x="41.4" y="114.3">AS608 Fingerprint Sensor</text>
<text x="196.4" y="119.9">C5</text>
<text x="196.4" y="117.1">LM317T Voltage Regulator (5V)</text>
<text x="182.3" y="121.8">R4</text>
<text x="182.3" y="126.2">1.25k</text>
<text x="222.2" y="127.9">R5</text>
<text x="222.2" y="130.7">240</text>
<text x="243.5" y="136.5">C6</text>
<text x="246.8" y="134.3" transform="rotate(90 246.8 134.3)">SRD-12VDC-SL-C12V Power Relay</text>
<text x="222.2" y="139">R6</text>
<text x="222.2" y="141.7">2k</text>
<text x="154.6" y="154.8">C8</text>
<text x="154.6" y="157.5">Buzzer</text>
<text x="210.3" y="175.2">Solenoid Lock</text>
<text x="196.4" y="183.5">C7</text>
</g>
<g font-size="2.5" fill="#262626">
<text x="174.8" y="106">24V VCC</text>
<text x="171.6" y="166.9">GND</text>
</g>
</svg>
